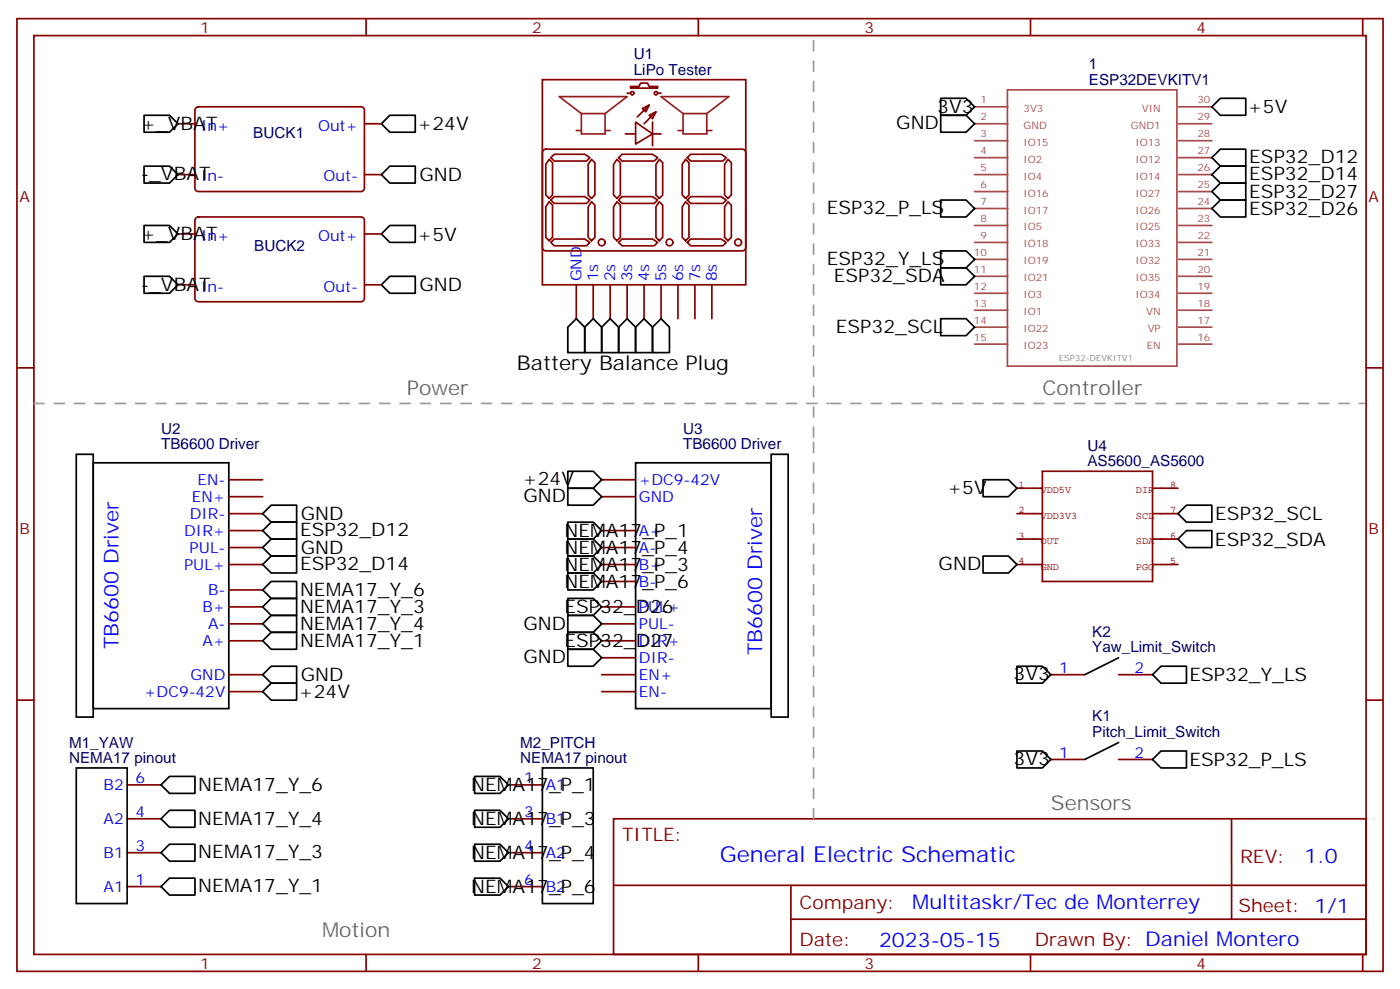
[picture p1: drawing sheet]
<svg xmlns="http://www.w3.org/2000/svg" width="291mm" height="206mm" viewBox="0 0 291 206" stroke-linecap="round" stroke-linejoin="round" font-family="sans-serif">
<g fill="none" stroke="#870000" stroke-width=".35">
<path d="M3.5 3.9h284.4v198.2h-284.4zM7.1 7.4h277.2v191.2h-277.2zM76.2 3.9v3.5M112.9 16.6h42.3v42.7h-42.3zM130.5 19.4h.7M131.2 18h1.8l.3-.7h1.5l.3 .7h1.8v.3h-5.7zM136.9 19.4h.7M145.3 3.9v3.5M214.5 3.9v3.5M283.6 3.9v3.5M37 25.8h3.6M37 36.3h3.6"/>
<path d="M40.8 22.4l.5-.2h33.8a.71 .71 0 0 1 .7 .7v16.3a.76 .76 0 0 1-.7 .7h-33.8a.76 .76 0 0 1-.7-.7v-16.3zM75.8 25.8h3.6M75.8 36.3h3.6M113.1 31.3l.5-.3h40.9a.71 .71 0 0 1 .7 .8v19.7a.76 .76 0 0 1-.7 .7h-40.9a.76 .76 0 0 1-.7-.7v-19.7zM114.3 33.2l.7 .7v6.7l-.7 .7-.7-.7v-6.4zM115.4 32.1h6.3l1.1 .7-.7 .7h-6.7l-.7-.7zM123.1 33.2l.7 .7v6.7l-.7 .7-.7-.7v-6.4zM128.4 33.2l.7 .7v6.7l-.7 .7-.7-.7v-6.4zM129.5 32.1h6.3l1.1 .7-.7 .7h-6.7l-.7-.7zM130.2 27.9h2.1M132.3 25.4l3.5 2.5-3.5 2.1zM133.7 22.6l1.4-.7-.7 1.4z"/>
<path d="M135.1 24l1.4-.7-.7 1.4zM135.1 21.9l-2.5 2.4M135.8 25.4v4.9M135.8 27.9h1.8M136.5 23.3l-2.4 2.5M137.2 33.2l.7 .7v6.7l-.7 .7-.7-.7v-6.4zM142.7 33.2l.7 .7v6.7l-.7 .7-.7-.7v-6.4zM143.8 32.1h6.3l1.1 .7-.7 .7h-6.7l-.7-.7zM151.5 33.2l.7 .7v6.7l-.7 .7-.7-.7v-6.4zM37 48.7h3.6M37 59.3h3.6M40.8 45.4l.5-.2h33.8a.71 .71 0 0 1 .7 .7v16.2a.76 .76 0 0 1-.7 .7h-33.8a.76 .76 0 0 1-.7-.7v-16.2z"/>
<path d="M75.8 48.7h3.6M75.8 59.3h3.6M114.3 42l.7 .7v6.7l-.7 .7-.7-.7v-6.4zM114.7 41.6l.7-.7h6.3l1.1 .7-.7 .7h-6.7zM114.7 50.4l.7-.7h6.3l1.1 .7-.7 .8h-6.7zM119.9 59.3v7M123.1 42l.7 .7v6.7l-.7 .7-.7-.7v-6.4zM123.5 59.3v7M127 59.3v7M128.4 42l.7 .7v6.7l-.7 .7-.7-.7v-6.4zM128.8 41.6l.7-.7h6.3l1.1 .7-.7 .7h-6.7zM128.8 50.4l.7-.7h6.3l1.1 .7-.7 .8h-6.7z"/>
<path d="M130.5 59.3v7M134.1 59.3v7M137.2 42l.7 .7v6.7l-.7 .7-.7-.7v-6.4zM137.6 59.3v7M141.1 59.3v7M142.7 42l.7 .7v6.7l-.7 .7-.7-.7v-6.4zM143.1 41.6l.7-.7h6.3l1.1 .7-.7 .7h-6.7zM143.1 50.4l.7-.7h6.3l1.1 .7-.7 .8h-6.7zM144.6 59.3v7M148.2 59.3v7M151.5 42l.7 .7v6.7l-.7 .7-.7-.7v-6.4zM3.5 76.6h3.6"/>
<path d="M284.3 76.6h3.6M47.6 99.8h7.1M125.2 99.8h7.1M47.6 117.5h7.1M47.6 113.9h7.1M47.6 110.4h7.1M47.6 106.9h7.1M47.6 103.4h7.1M125.2 117.5h7.1M125.2 113.9h7.1M125.2 110.4h7.1M125.2 103.4h7.1"/>
<path d="M47.6 133.4h7.1M47.6 129.8h7.1M47.6 126.3h7.1M47.6 122.8h7.1M125.2 133.4h7.1M125.2 129.8h7.1M125.2 126.3h7.1M125.2 121h7.1M125.2 136.9h7.1M3.5 145.7h3.6M47.6 143.9h7.1M47.6 140.4h7.1"/>
<path d="M125.2 143.9h7.1M125.2 140.4h7.1M218.7 140.4h7.1M218.7 158h7.1M232.8 140.4h7.1M232.8 158h7.1M284.3 145.7h3.6M26.5 177.4h7M26.5 170.4h7M26.5 163.3h7M105.8 177.4h7.1M105.8 170.4h7.1"/>
<path d="M105.8 163.3h7.1M127.7 170.4h156.6v28.2h-156.6zM256.3 170.4v20.9M26.5 184.5h7M76.2 198.6v3.5M105.8 184.5h7.1M127.7 184.2h156.5M145.3 198.6v3.5M164.6 191.3h119.6M164.6 184.2v14.1M214.5 198.6v3.5M283.6 198.6v3.5"/>
<circle cx="131.6" cy="19.4" r=".35"/>
<circle cx="136.5" cy="19.4" r=".35"/>
<circle cx="125.2" cy="50.4" r=".71"/>
<circle cx="139.3" cy="50.4" r=".71"/>
<circle cx="153.6" cy="50.4" r=".71"/>
</g>
<g fill="none" stroke="#000" stroke-width=".35">
<path d="M30 34.6h5.3l1.7 1.7-1.7 1.8h-5.3zM30 24h5.3l1.7 1.8-1.7 1.7h-5.3zM79.4 36.3l1.7-1.7h5.3v3.5h-5.3zM81.1 24h5.3v3.5h-5.3l-1.7-1.7zM195.8 24h5.3l1.7 1.8-1.7 1.7h-5.3zM195.8 20.5h5.3l1.7 1.7-1.7 1.8h-5.3zM252.2 39.9l1.8-1.8h5.3v3.5h-5.3zM252.2 36.3l1.8-1.7h5.3v3.5h-5.3zM252.2 32.8l1.8-1.8h5.3v3.6h-5.3zM252.2 22.2l1.8-1.7h5.3v3.5h-5.3zM30 46.9h5.3l1.7 1.8-1.7 1.7h-5.3zM30 57.5h5.3l1.7 1.8-1.7 1.7h-5.3z"/>
<path d="M79.4 48.7l1.7-1.8h5.3v3.5h-5.3zM79.4 59.3l1.7-1.8h5.3v3.5h-5.3zM195.8 55.7h5.3l1.7 1.8-1.7 1.8h-5.3zM195.8 41.6h5.3l1.7 1.8-1.7 1.8h-5.3zM195.8 52.2h5.3l1.7 1.8-1.7 1.7h-5.3zM252.2 43.4l1.8-1.8h5.3v3.6h-5.3zM119.9 66.3l1.8 1.8v5.3h-3.5v-5.3zM123.5 66.3l1.7 1.8v5.3h-3.5v-5.3zM127 66.3l1.8 1.8v5.3h-3.6v-5.3zM130.5 66.3l1.8 1.8v5.3h-3.5v-5.3zM134.1 66.3l1.7 1.8v5.3h-3.5v-5.3zM137.6 66.3l1.7 1.8v5.3h-3.5v-5.3z"/>
<path d="M195.8 66.3h5.3l1.7 1.8-1.7 1.8h-5.3zM15.9 94.5h3.5v54.7h-3.5zM19.4 96.3h28.2v51.2h-28.2zM118.2 98.1h5.3l1.7 1.7-1.7 1.8h-5.3zM132.3 96.3h28.2v51.2h-28.2zM160.5 94.5h3.5v54.7h-3.5zM204.6 99.8h5.3l1.8 1.8-1.8 1.8h-5.3zM54.7 106.9l1.7-1.8h5.3v3.6h-5.3zM54.7 113.9l1.7-1.7h5.3v3.5h-5.3zM54.7 117.5l1.7-1.8h5.3v3.5h-5.3zM54.7 110.4l1.7-1.7h5.3v3.5h-5.3zM118.2 101.6h5.3l1.7 1.8-1.7 1.7h-5.3z"/>
<path d="M118.2 119.2h5.3l1.7 1.8-1.7 1.8h-5.3zM118.2 115.7h5.3l1.7 1.8-1.7 1.7h-5.3zM118.2 112.2h5.3l1.7 1.7-1.7 1.8h-5.3zM118.2 108.7h5.3l1.7 1.7-1.7 1.8h-5.3zM204.6 115.7h5.3l1.8 1.8-1.8 1.7h-5.3zM245.2 112.2l1.7-1.8h5.3v3.5h-5.3zM245.2 106.9l1.7-1.8h5.3v3.6h-5.3zM54.7 133.4l1.7-1.8h5.3v3.5h-5.3zM54.7 129.8l1.7-1.7h5.3v3.5h-5.3zM54.7 126.3l1.7-1.8h5.3v3.6h-5.3zM54.7 122.8l1.7-1.8h5.3v3.5h-5.3zM118.2 135.1h5.3l1.7 1.8-1.7 1.7h-5.3z"/>
<path d="M118.2 128.1h5.3l1.7 1.7-1.7 1.8h-5.3zM118.2 131.6h5.3l1.7 1.8-1.7 1.7h-5.3zM118.2 124.5h5.3l1.7 1.8-1.7 1.8h-5.3zM211.7 138.6h5.3l1.7 1.8-1.7 1.8h-5.3zM232.8 136.9l-7 3.5M15.9 159.8h10.6v28.2h-10.6zM54.7 143.9l1.7-1.7h5.3v3.5h-5.3zM54.7 140.4l1.7-1.8h5.3v3.6h-5.3zM112.9 159.8h10.6v28.2h-10.6zM211.7 156.3h5.3l1.7 1.7-1.7 1.8h-5.3zM232.8 154.5l-7 3.5M239.9 140.4l1.8-1.8h5.2v3.6h-5.2z"/>
<path d="M239.9 158l1.8-1.7h5.2v3.5h-5.2zM33.5 163.3l1.8-1.7h5.3v3.5h-5.3zM33.5 177.4l1.8-1.7h5.3v3.5h-5.3zM33.5 170.4l1.8-1.8h5.3v3.6h-5.3zM98.8 161.6h5.3l1.7 1.7-1.7 1.8h-5.3zM98.8 175.7h5.3l1.7 1.7-1.7 1.8h-5.3zM98.8 168.6h5.3l1.7 1.8-1.7 1.8h-5.3zM33.5 184.5l1.8-1.8h5.3v3.6h-5.3zM98.8 182.7h5.3l1.7 1.8-1.7 1.8h-5.3z"/>
</g>
<path d="M119.9 27.2h1.1M121 23.6v4.3h4.9v-4.3M121 23.6h4.9M121 23.6l-4.6-3.5h14.1l-4.6 3.5M125.9 27.2h1.1M141.1 27.2h1.1M142.2 23.6v4.3h4.9v-4.3M142.2 23.6h4.9M142.2 23.6l-4.6-3.5h14.1l-4.6 3.5M147.1 27.2h1.1" fill="none" stroke="#8c2424" stroke-width=".35"/>
<path d="M7.1 84h165.4M169.3 91v-82.9M172.9 84h111.1M169.3 170.4v-79.4" fill="none" stroke="#999" stroke-width=".35" stroke-dasharray="2.1 2.1"/>
<path d="M217 98.1h22.9v22.9h-22.9zM211.7 117.5h5.3M211.7 112.2h5.3M211.7 106.9h5.3M211.7 101.6h5.3M239.9 117.5h5.3M239.9 112.2h5.3M239.9 106.9h5.3M239.9 101.6h5.3" fill="none" stroke="#850000" stroke-width=".35"/>
<g fill="none" stroke="#a64a4a" stroke-width=".35">
<path d="M209.7 18.7h35.3v57.5h-35.3zM202.8 22.2h7M202.8 25.8h7M202.8 29.3h7M202.8 32.8h7M202.8 36.3h7M202.8 39.9h7M245.3 22.2h6.9M245.3 25.8h6.9M245.3 29.3h6.9M245.3 32.8h6.9M245.3 36.3h6.9"/>
<path d="M245.3 39.9h6.9M202.8 43.4h7M202.8 46.9h7M202.8 50.4h7M202.8 54h7M202.8 57.5h7M245.3 43.4h6.9M245.3 46.9h6.9M245.3 50.4h6.9M245.3 54h6.9M245.3 57.5h6.9M202.8 61h7"/>
<path d="M202.8 64.6h7M202.8 68.1h7M202.8 71.6h7M245.3 61h6.9M245.3 64.6h6.9M245.3 68.1h6.9M245.3 71.6h6.9"/>
</g>
<text font-size="4.6" fill="#00f" x="149.8" y="179.4">General Electric Schematic</text>
<text font-size="4.2" x="107.6" y="76.9">Battery Balance Plug</text>
<g font-size="4.2" fill="#666">
<text x="84.7" y="82.2">Power</text>
<text x="217" y="82.2">Controller</text>
<text x="218.7" y="168.6">Sensors</text>
<text x="67" y="195.1">Motion</text>
</g>
<g font-size="4.2" fill="#00f">
<text x="24.7" y="135.1" transform="rotate(-90 24.7 135.1)">TB6600 Driver</text>
<text x="158.6" y="136.4" transform="rotate(-90 158.6 136.4)">TB6600 Driver</text>
<text x="271.5" y="179.7">1.0</text>
<text x="189.9" y="189.2">Multitaskr/Tec de Monterrey</text>
<text x="183" y="197">2023-05-15</text>
</g>
<g font-size="3.9">
<text x="195.1" y="23.4">3V3</text>
<text x="259.7" y="23.6">+5V</text>
<text x="29.3" y="27">+_VBAT</text>
<text x="86.8" y="27.1">+24V</text>
<text x="186.5" y="26.9">GND</text>
<text x="260" y="34">ESP32_D12</text>
<text x="29.3" y="37.5">-_VBAT</text>
<text x="87.3" y="37.6">GND</text>
<text x="260" y="41.2">ESP32_D27</text>
<text x="260" y="37.5">ESP32_D14</text>
<text x="172.1" y="44.6">ESP32_P_LS</text>
<text x="260" y="44.7">ESP32_D26</text>
<text x="29.3" y="49.9">+_VBAT</text>
<text x="86.8" y="50.1">+5V</text>
<text x="172.1" y="55.2">ESP32_Y_LS</text>
<text x="173.5" y="58.7">ESP32_SDA</text>
<text x="29.3" y="60.5">-_VBAT</text>
<text x="87.3" y="60.5">GND</text>
<text x="174" y="69.3">ESP32_SCL</text>
<text x="108.8" y="100.9">+24V</text>
<text x="108.9" y="104.6">GND</text>
<text x="197.1" y="102.8">+5V</text>
<text x="62.4" y="111.6">ESP32_D12</text>
<text x="62.6" y="108.2">GND</text>
<text x="117.5" y="111.7">NEMA17_P_1</text>
<text x="252.9" y="113.6">ESP32_SDA</text>
<text x="252.9" y="108.3">ESP32_SCL</text>
<text x="62.4" y="118.7">ESP32_D14</text>
<text x="62.6" y="115.2">GND</text>
<text x="117.5" y="118.7">NEMA17_P_3</text>
<text x="117.5" y="115.2">NEMA17_P_4</text>
<text x="195.4" y="118.7">GND</text>
<text x="62.4" y="124">NEMA17_Y_6</text>
<text x="117.5" y="122.3">NEMA17_P_6</text>
<text x="62.4" y="131">NEMA17_Y_4</text>
<text x="62.4" y="127.5">NEMA17_Y_3</text>
<text x="108.9" y="131">GND</text>
<text x="117.5" y="127.6">ESP32_D26</text>
<text x="62.4" y="134.5">NEMA17_Y_1</text>
<text x="117.5" y="134.6">ESP32_D27</text>
<text x="62.6" y="141.7">GND</text>
<text x="108.9" y="138.1">GND</text>
<text x="211" y="141.6">3V3</text>
<text x="247.6" y="141.8">ESP32_Y_LS</text>
<text x="62.1" y="145.3">+24V</text>
<text x="211" y="159.2">3V3</text>
<text x="247.6" y="159.4">ESP32_P_LS</text>
<text x="41.3" y="164.5">NEMA17_Y_6</text>
<text x="98.1" y="164.6">NEMA17_P_1</text>
<text x="41.3" y="171.6">NEMA17_Y_4</text>
<text x="98.1" y="171.7">NEMA17_P_3</text>
<text x="41.3" y="178.6">NEMA17_Y_3</text>
<text x="98.1" y="178.7">NEMA17_P_4</text>
<text x="41.3" y="185.7">NEMA17_Y_1</text>
<text x="98.1" y="185.8">NEMA17_P_6</text>
</g>
<g font-size="3.9" fill="#800">
<text x="129.5" y="175">TITLE:</text>
<text x="258.1" y="179.7">REV:</text>
<text x="166.4" y="189.2">Company:</text>
<text x="257.7" y="189.8">Sheet: 1/1</text>
<text x="166.4" y="196.9">Date:</text>
<text x="215.4" y="196.9">Drawn By: Daniel Montero</text>
</g>
<g font-size="3.2" fill="#800">
<text x="41.6" y="6.9">1</text>
<text x="110.8" y="6.9">2</text>
<text x="179.9" y="6.9">3</text>
<text x="249.1" y="6.9">4</text>
<text x="4.1" y="42">A</text>
<text x="284.9" y="42">A</text>
<text x="4.1" y="111.1">B</text>
<text x="284.9" y="111.1">B</text>
<text x="41.6" y="201.6">1</text>
<text x="110.8" y="201.6">2</text>
<text x="179.9" y="201.6">3</text>
<text x="249.1" y="201.6">4</text>
</g>
<g font-size="3.2" fill="#000080">
<text x="131.9" y="15.5">LiPo Tester</text>
<text x="131.9" y="12.4">U1</text>
<text x="226.6" y="17.6">ESP32DEVKITV1</text>
<text x="226.6" y="14.4">1</text>
<text x="52.7" y="28.6">BUCK1</text>
<text x="52.9" y="52.2">BUCK2</text>
<text x="33.5" y="93.5">TB6600 Driver</text>
<text x="33.5" y="90.3">U2</text>
<text x="142.2" y="93.5">TB6600 Driver</text>
<text x="142.2" y="90.3">U3</text>
<text x="226.3" y="93.8">U4</text>
<text x="226.3" y="97">AS5600_AS5600</text>
<text x="227.3" y="135.7">Yaw_Limit_Switch</text>
<text x="227.3" y="132.5">K2</text>
<text x="14.4" y="155.7">M1_YAW</text>
<text x="108.3" y="155.7">M2_PITCH</text>
<text x="227.3" y="153.4">Pitch_Limit_Switch</text>
<text x="227.3" y="150.1">K1</text>
<text x="14.4" y="158.8">NEMA17 pinout</text>
<text x="108.3" y="158.8">NEMA17 pinout</text>
</g>
<g font-size="3.2" fill="#00f">
<text x="41.9" y="27.2">In+</text>
<text x="66.2" y="27.2">Out+</text>
<text x="41.9" y="37.7">In-</text>
<text x="67.3" y="37.7">Out-</text>
<text x="41.9" y="50.1">In+</text>
<text x="66.2" y="50.1">Out+</text>
<text x="121" y="58.6" transform="rotate(-90 121 58.6)">GND</text>
<text x="124.5" y="58.6" transform="rotate(-90 124.5 58.6)">1s</text>
<text x="128.1" y="58.6" transform="rotate(-90 128.1 58.6)">2s</text>
<text x="131.6" y="58.6" transform="rotate(-90 131.6 58.6)">3s</text>
<text x="135.1" y="58.6" transform="rotate(-90 135.1 58.6)">4s</text>
<text x="138.6" y="58.6" transform="rotate(-90 138.6 58.6)">5s</text>
<text x="142.2" y="58.6" transform="rotate(-90 142.2 58.6)">6s</text>
<text x="145.7" y="58.6" transform="rotate(-90 145.7 58.6)">7s</text>
<text x="149.2" y="58.6" transform="rotate(-90 149.2 58.6)">8s</text>
<text x="41.9" y="60.7">In-</text>
<text x="67.3" y="60.7">Out-</text>
<text x="41.1" y="100.9">EN-</text>
<text x="133" y="100.9">+DC9-42V</text>
<text x="39.5" y="108">DIR-</text>
<text x="39.9" y="104.4">EN+</text>
<text x="133" y="104.4">GND</text>
<text x="38.3" y="111.5">DIR+</text>
<text x="133" y="111.5">A+</text>
<text x="38.3" y="118.5">PUL+</text>
<text x="39.5" y="115">PUL-</text>
<text x="133" y="115">A-</text>
<text x="133" y="118.5">B+</text>
<text x="43.3" y="123.8">B-</text>
<text x="133" y="122.1">B-</text>
<text x="42.1" y="127.4">B+</text>
<text x="43.3" y="130.9">A-</text>
<text x="133" y="127.4">PUL+</text>
<text x="133" y="130.9">PUL-</text>
<text x="42.2" y="134.4">A+</text>
<text x="133" y="134.4">DIR+</text>
<text x="133" y="137.9">DIR-</text>
<text x="39.6" y="141.5">GND</text>
<text x="133" y="141.5">EN+</text>
<text x="220.5" y="140.1">1</text>
<text x="236.1" y="140.1">2</text>
<text x="30" y="145">+DC9-42V</text>
<text x="133" y="145">EN-</text>
<text x="220.5" y="157.7">1</text>
<text x="236.1" y="157.7">2</text>
<text x="21.6" y="164.4">B2</text>
<text x="28.2" y="163">6</text>
<text x="109.1" y="163">1</text>
<text x="113.6" y="164.4">A1</text>
<text x="21.6" y="171.5">A2</text>
<text x="28.2" y="170">4</text>
<text x="109.1" y="170">3</text>
<text x="113.6" y="171.5">B1</text>
<text x="21.6" y="178.5">B1</text>
<text x="28.2" y="177.1">3</text>
<text x="109.1" y="177.1">4</text>
<text x="113.6" y="178.5">A2</text>
<text x="21.6" y="185.6">A1</text>
<text x="28.2" y="184.2">1</text>
<text x="109.1" y="184.2">6</text>
<text x="113.6" y="185.6">B2</text>
</g>
<g font-size="2.1" fill="#a54b4b">
<text x="204.1" y="21.5">1</text>
<text x="213" y="23.3">3V3</text>
<text x="237.7" y="23.3">VIN</text>
<text x="249.2" y="21.5">30</text>
<text x="204.1" y="25.1">2</text>
<text x="204.1" y="28.6">3</text>
<text x="213" y="26.8">GND</text>
<text x="235.4" y="26.8">GND1</text>
<text x="249.2" y="28.6">28</text>
<text x="249.2" y="25.1">29</text>
<text x="204.1" y="32.1">4</text>
<text x="204.1" y="35.6">5</text>
<text x="213" y="30.3">IO15</text>
<text x="213" y="33.8">IO2</text>
<text x="236.4" y="33.8">IO12</text>
<text x="236.4" y="30.3">IO13</text>
<text x="249.2" y="35.6">26</text>
<text x="249.2" y="32.1">27</text>
<text x="204.1" y="39.2">6</text>
<text x="213" y="37.4">IO4</text>
<text x="213" y="40.9">IO16</text>
<text x="236.4" y="40.9">IO27</text>
<text x="236.4" y="37.4">IO14</text>
<text x="249.2" y="39.2">25</text>
<text x="204.1" y="42.7">7</text>
<text x="204.1" y="46.2">8</text>
<text x="213" y="44.4">IO17</text>
<text x="213" y="48">IO5</text>
<text x="236.4" y="48">IO25</text>
<text x="236.4" y="44.4">IO26</text>
<text x="249.2" y="46.2">23</text>
<text x="249.2" y="42.7">24</text>
<text x="202.7" y="53.3">10</text>
<text x="204.1" y="49.8">9</text>
<text x="213" y="51.5">IO18</text>
<text x="236.4" y="51.5">IO33</text>
<text x="249.2" y="53.3">21</text>
<text x="249.2" y="49.8">22</text>
<text x="202.7" y="56.8">11</text>
<text x="213" y="55">IO19</text>
<text x="213" y="58.5">IO21</text>
<text x="236.4" y="58.5">IO35</text>
<text x="236.4" y="55">IO32</text>
<text x="249.2" y="56.8">20</text>
<text x="202.7" y="60.3">12</text>
<text x="202.7" y="63.9">13</text>
<text x="213" y="62.1">IO3</text>
<text x="213" y="65.6">IO1</text>
<text x="236.4" y="62.1">IO34</text>
<text x="238.6" y="65.6">VN</text>
<text x="249.2" y="63.9">18</text>
<text x="249.2" y="60.3">19</text>
<text x="202.7" y="67.4">14</text>
<text x="202.7" y="70.9">15</text>
<text x="213" y="69.1">IO22</text>
<text x="238.9" y="69.1">VP</text>
<text x="249.2" y="70.9">16</text>
<text x="249.2" y="67.4">17</text>
<text x="213" y="72.7">IO23</text>
<text x="238.7" y="72.7">EN</text>
</g>
<g font-size="2.1" fill="#840000">
<text x="212" y="101.6">1</text>
<text x="243.6" y="101.6">8</text>
<text x="212" y="106.9">2</text>
<text x="216.6" y="102.7">VDD5V</text>
<text x="216.6" y="108">VDD3V3</text>
<text x="236.4" y="108">SCL</text>
<text x="236.4" y="102.7">DIR</text>
<text x="243.6" y="106.9">7</text>
<text x="212" y="112.1">3</text>
<text x="216.6" y="113.2">OUT</text>
<text x="236.4" y="113.2">SDA</text>
<text x="243.6" y="112.1">6</text>
<text x="212" y="117.4">4</text>
<text x="216.6" y="118.5">GND</text>
<text x="236.4" y="118.5">PGO</text>
<text x="243.6" y="117.4">5</text>
</g>
<text font-size="1.8" fill="#838383" x="220.4" y="75.1">ESP32-DEVKITV1</text>
</svg>
